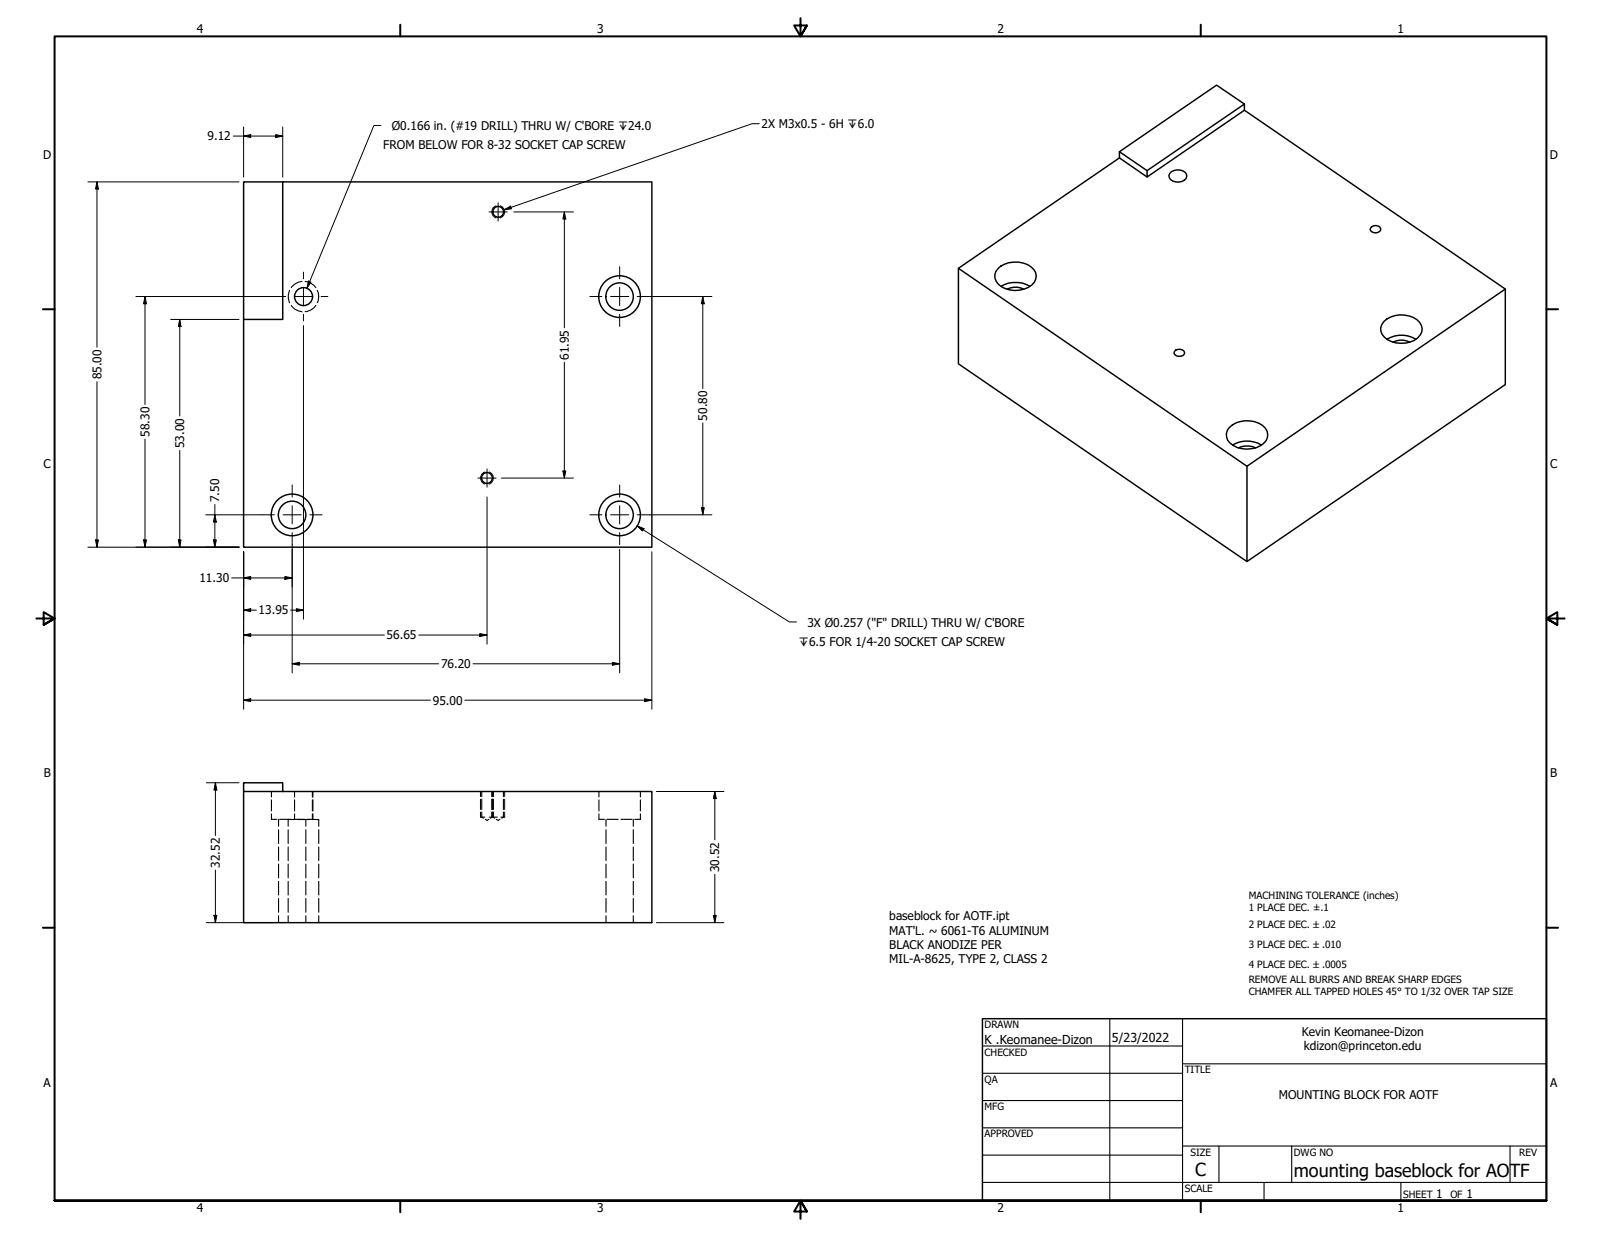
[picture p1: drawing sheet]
<svg xmlns="http://www.w3.org/2000/svg" width="559mm" height="432mm" viewBox="0 0 559 432" stroke-linecap="round" stroke-linejoin="round" font-family="sans-serif">
<!-- layer: Hidden Narrow (ANSI) -->
<g fill="none" stroke="#000" stroke-width=".35">
<path d="M173.2 71.9a2.2 2.2 0 0 0-1.6 2.1 2.2 2.2 0 0 0 1.6 2.1M174.6 71.8a2.22 2.22 0 0 1 1.5 2.1 2.22 2.22 0 0 1-1.5 2.2M169.3 164.8a2.18 2.18 0 0 0-1.6 2.1 2.18 2.18 0 0 0 1.6 2.1M170.7 164.7a2.29 2.29 0 0 1 1.5 2.2 2.29 2.29 0 0 1-1.5 2.1M167.7 276.3v1.8M167.7 279v3.6M171.6 276.3v1.8M171.6 279v3.6M172.2 276.3v1.8M172.2 279v3.6M176.1 276.3v1.8M176.1 279v3.6"/>
<path d="M167.7 283.5v1.7M171.6 283.5v1.7M172.2 283.5v1.7M176.1 283.5v1.7"/>
</g>
<!-- layer: Hidden (ANSI) -->
<g fill="none" stroke="#000" stroke-width=".38">
<path d="M105.4 98.2a5.2 5.2 0 0 0-3.7 2.2M106.5 98.3a4.9 4.9 0 0 1 3.7 2.1M101.1 101.3a5 5 0 0 0 0 4.4M101.7 106.6a5 5 0 0 0 3.7 2.2M110.2 106.6a4.8 4.8 0 0 1-3.7 2.2M110.7 101.3a4.8 4.8 0 0 1 0 4.4M94.7 276.3v1.9M94.7 279.2v3.9M102.8 276.3v2M102.8 279.2v3.9M109 276.3v2M109 279.2v3.9"/>
<path d="M109.2 276.3v1.9M109.2 279.2v3.9M168.1 276.3v1.8M168.1 279v3.6M171.8 276.3v1.8M171.8 279v3.6M172 276.3v1.8M172 279v3.6M175.7 276.3v1.8M175.7 279v3.6M209 276.3v1.9M209 279.2v3.9"/>
<path d="M223.5 276.3v1.9M223.5 279.2v3.9M94.7 284.1v1.9h1.9M97.2 286v2.4M97.2 289.6v4.8M97.2 295.7v4.7M100.6 286.1v2.3M100.6 289.6v4.8M100.6 295.7v4.7M102.8 284.1v2M106.7 286v2.4M106.7 289.6v4.8"/>
<path d="M106.7 295.7v4.7M109 284.1v2M109.2 286.1h2.1v2.3M109.2 284.1v1.9h-11.6M111.3 289.6v4.8M111.3 295.7v4.7M167.7 285.2h1.5M168.1 283.5v1.7l.6 .4M169.4 286l.6 .4 .6-.4M170.8 285.2h2.7M171.8 283.5v1.7l-.6 .4M172 283.5v1.7l.7 .4"/>
<path d="M173.2 286l.7 .4 .6-.4M174.8 285.2h1.3M175.7 283.5v1.7l-.6 .4M209 284.1v1.9h1.9M211.5 286v2.4M211.5 289.6v4.8M211.5 295.7v4.7M211.9 286h3.9M216.7 286h3.9M221 286v2.4M221 289.6v4.8M221 295.7v4.7"/>
<path d="M223.5 284.1v1.9h-1.9M97.2 301.6v4.9M97.2 307.7v4.7M97.2 313.6v4.9M97.2 319.7v2.4M100.6 301.6v4.9M100.6 307.7v4.7M100.6 313.6v4.9M100.6 319.7v2.4M106.7 301.6v4.9M106.7 307.7v4.7M106.7 313.6v4.9"/>
<path d="M106.7 319.7v2.4M111.3 301.6v4.9M111.3 307.7v4.7M111.3 313.6v4.9M111.3 319.7v2.4M211.5 301.6v4.9M211.5 307.7v4.7M211.5 313.6v4.9M211.5 319.7v2.4M221 301.6v4.9M221 307.7v4.7M221 313.6v4.9"/>
<path d="M221 319.7v2.4"/>
</g>
<!-- layer: Visible (ANSI) -->
<g fill="none" stroke="#000" stroke-width=".51">
<path d="M434.3 36.3l-9.7-6.6-33.9 23.3M434.3 38.5l91.1 62.4-90.2 61.9-100.7-69.1 56.2-38.6M400.4 59.6l33.9-23.3v2.2l-33.9 23.3zM400.4 59.6l-9.7-6.6v2.1l9.7 6.7M408.9 59.9a3.8 3.8 0 0 1 5.2 1 2.75 2.75 0 0 1-3.8 2.6 2.12 2.12 0 0 1-2-3zM85 63.5h13.7v48h-13.7zM98.7 63.5h128.8v127.5h-142.5v-79.5M478.8 79.1a1.79 1.79 0 0 1 2-.3 1.79 1.79 0 0 1 1 1.7 2.16 2.16 0 0 1-3.6-.4zM334.5 93.7v33.3l100.7 69M348.3 93.8a9.3 9.3 0 0 1 12.5 .2 4.1 4.1 0 0 1-1.9 6.3 8.9 8.9 0 0 1-11.2-2.1 3.6 3.6 0 0 1 .6-4.4zM349.4 99.9a10 10 0 0 1 10.1 0M351.5 101a6.4 6.4 0 0 1 5.9 0"/>
<path d="M483 112.3a9.1 9.1 0 0 1 12.5 .2 4 4 0 0 1-1.9 6.3 9 9 0 0 1-11.2-2.1 3.6 3.6 0 0 1 .6-4.4zM484.1 118.4a9.7 9.7 0 0 1 10.1 0M486.2 119.4a6.2 6.2 0 0 1 5.9 0M525.4 100.9v33.3l-90.2 61.8v-33.2M410.3 122.2a1.83 1.83 0 0 1 2-.3 1.83 1.83 0 0 1 1.1 1.7 2.19 2.19 0 0 1-3.6-.3zM429.1 149.2a9.2 9.2 0 0 1 12.5 .3 4 4 0 0 1-1.9 6.2 9.1 9.1 0 0 1-11.2-2 3.8 3.8 0 0 1 .6-4.5zM430.2 155.4a9.6 9.6 0 0 1 10.1 0M432.3 156.3a6.9 6.9 0 0 1 5.9 0M85 276.3v45.8h142.5v-45.8h-142.5v-3.1h13.7v3.1"/>
<circle cx="173.9" cy="73.9" r="1.87"/>
<circle cx="105.9" cy="103.5" r="3.1"/>
<circle cx="216.2" cy="103.5" r="4.8"/>
<circle cx="216.3" cy="103.5" r="7.3"/>
<circle cx="101.9" cy="179.7" r="4.8"/>
<circle cx="102" cy="179.7" r="7.3"/>
<circle cx="170" cy="166.8" r="1.87"/>
<circle cx="216.2" cy="179.7" r="4.8"/>
<circle cx="216.3" cy="179.7" r="7.3"/>
</g>
<!-- layer: Border (ANSI) -->
<g fill="none" stroke="#000" stroke-width=".7">
<path d="M139.7 8.6v4.1M279.4 6.3v6.4l-2.2-3.8h4.4l-2.2 3.8 2.2-3.8M419.1 8.6v4.1M15 107.9h4M539.8 107.9h4M12.7 215.9h6.3l-3.8-2.2v4.4l3.8-2.2-3.8 2.2M546.1 215.9h-6.3l3.8-2.2v4.4l-3.8-2.2 3.8 2.2M15 323.8h4M539.8 323.8h4M19 419.1v-406.4h520.8v406.4h-520.8h520.8M139.7 419.1v4.1M419.1 419.1v4.1"/>
<path d="M281.6 422.9l-2.2-3.8 2.2 3.8h-4.4l2.2-3.8v6.3"/>
</g>
<!-- layer: Title (ANSI) -->
<g fill="none" stroke="#000" stroke-width=".38">
<path d="M387.3 355.6v63.5M412.7 355.6v63.5M342.9 365.1h69.8M342.9 374.6h69.8M412.7 371.3h127.1M342.9 384.2h69.8M342.9 393.7h69.8M342.9 412.7h196.9M342.9 403.2h69.8M412.7 400h127.1M425.4 400v12.7M441.2 412.7v6.4"/>
<path d="M450.8 400v12.7M488.9 412.7v6.4M527 400v12.7"/>
</g>
<path d="M342.9 355.6h196.9v63.5h-196.9z" fill="none" stroke="#000" stroke-width=".51"/>
<!-- layer: Dimension (ANSI) -->
<g fill="none" stroke="#000" stroke-width=".35">
<path d="M81.4 47.5h17.3M85 47.5l2.5-.5v1zM85 44.3v17.5M96.2 47l2.5 .5-2.5 .5zM98.7 44.3v17.5M30.7 63.5h52.7M33.8 63.5l.6 2.5h-1.1zM33.8 63.5v57.7M179.3 74h20.9M197 74l.5 2.5h-1zM197 74v40.4M47.4 103.5h50"/>
<path d="M50.6 103.5l.5 2.5h-1zM50.6 103.5v37.7M59.6 111.5h23.8M62.7 111.5l.5 2.5h-1zM62.7 111.5v33.7M105.9 113.7v65.9M226.7 103.5h21.8M245.3 103.5l.5 2.5h-1zM245.3 103.5v32.1M33.8 133.2v57.8M197 126.4v40.5M50.6 153.3v37.7"/>
<path d="M62.7 157.2v33.8M245.3 147.6v32.1M71.8 179.7h19.8M75 179.7l.5 2.5h-1zM75 176.1v14.9M105.9 179.8v36.4M170 173.5v51.4M175 166.9h25.2M196.5 164.4h1l-.5 2.5zM226.7 179.7h21.8M244.8 177.2h1l-.5 2.5zM30.7 191h52.7"/>
<path d="M33.3 188.5h1.1l-.6 2.5zM50.1 188.5h1l-.5 2.5zM62.2 188.5h1l-.5 2.5zM74.5 188.5h1l-.5 2.5zM85 192.6v55M102 190.1v44.8M216.3 191.8v43.1M227.5 192.6v55M80.8 201.7h21.2M85 201.7l2.5-.5v1zM85 213l2.5-.5v1zM85 213h4.5"/>
<path d="M99.4 201.2l2.6 .5-2.6 .5zM101.5 213h4.4M103.4 212.5l2.5 .5-2.5 .5zM85 221.7l2.5-.5v1zM85 221.7h49.2M102 231.7l2.5-.5v1zM102 231.7h51.1M146.2 221.7h23.8M165.1 231.7h51.2M167.4 221.2l2.6 .5-2.6 .5zM213.7 231.2l2.6 .5-2.6 .5zM85 244.4l2.5-.5v1z"/>
<path d="M85 244.4h65.2M162.2 244.4h65.3M225 243.9l2.5 .5-2.5 .5zM72 273.2h11.4M75.2 273.2l.5 2.6h-1zM75.2 273.2v18.5M229.1 276.3h23.6M249.5 276.3l.5 2.5h-1zM249.5 276.3v16.9M74.7 319.5h1l-.5 2.6zM75.2 303.7v18.4M249 319.5h1l-.5 2.6z"/>
<path d="M249.5 305.2v16.9M72 322.1h23.6M229.1 322.1h23.6"/>
</g>
<g fill="#000">
<path d="M85 47.5l2.5-.5v1z" fill-rule="evenodd"/>
<path d="M96.2 47l2.5 .5-2.5 .5z" fill-rule="evenodd"/>
<path d="M33.8 63.5l.6 2.5h-1.1z" fill-rule="evenodd"/>
<path d="M197 74l.5 2.5h-1z" fill-rule="evenodd"/>
<path d="M50.6 103.5l.5 2.5h-1z" fill-rule="evenodd"/>
<path d="M62.7 111.5l.5 2.5h-1z" fill-rule="evenodd"/>
<path d="M245.3 103.5l.5 2.5h-1z" fill-rule="evenodd"/>
<path d="M196.5 164.4h1l-.5 2.5z" fill-rule="evenodd"/>
<path d="M244.8 177.2h1l-.5 2.5z" fill-rule="evenodd"/>
<path d="M33.3 188.5h1.1l-.6 2.5z" fill-rule="evenodd"/>
<path d="M50.1 188.5h1l-.5 2.5z" fill-rule="evenodd"/>
<path d="M62.2 188.5h1l-.5 2.5z" fill-rule="evenodd"/>
<path d="M74.5 188.5h1l-.5 2.5z" fill-rule="evenodd"/>
<path d="M75 179.7l.5 2.5h-1z" fill-rule="evenodd"/>
<path d="M85 201.7l2.5-.5v1z" fill-rule="evenodd"/>
<path d="M85 213l2.5-.5v1z" fill-rule="evenodd"/>
<path d="M99.4 201.2l2.6 .5-2.6 .5z" fill-rule="evenodd"/>
<path d="M103.4 212.5l2.5 .5-2.5 .5z" fill-rule="evenodd"/>
<path d="M85 221.7l2.5-.5v1z" fill-rule="evenodd"/>
<path d="M102 231.7l2.5-.5v1z" fill-rule="evenodd"/>
<path d="M167.4 221.2l2.6 .5-2.6 .5z" fill-rule="evenodd"/>
<path d="M213.7 231.2l2.6 .5-2.6 .5z" fill-rule="evenodd"/>
<path d="M85 244.4l2.5-.5v1z" fill-rule="evenodd"/>
<path d="M225 243.9l2.5 .5-2.5 .5z" fill-rule="evenodd"/>
<path d="M75.2 273.2l.5 2.6h-1z" fill-rule="evenodd"/>
<path d="M249.5 276.3l.5 2.5h-1z" fill-rule="evenodd"/>
<path d="M74.7 319.5h1l-.5 2.6z" fill-rule="evenodd"/>
<path d="M249 319.5h1l-.5 2.6z" fill-rule="evenodd"/>
</g>
<!-- layer: Center Mark (ANSI) -->
<g fill="none" stroke="#000" stroke-width=".35">
<path d="M170.7 74h6.3M173.9 70.8v6.4M105.9 95v2.3M216.3 93.1v4.2M97.4 103.5h2.4M102.7 103.5h6.4M105.9 100.3v6.4M105.9 109.7v2.3M112.1 103.5h2.3M205.9 103.5h4.2M213.1 103.5h6.4M216.3 100.3v6.4"/>
<path d="M216.3 109.7v4.2M222.4 103.5h4.3M91.6 179.7h4.2M98.8 179.7h6.4M102 169.3v4.2M102 176.5v6.4M108.1 179.7h4.3M166.8 166.9h6.4M170 163.7v6.4M205.9 179.7h4.2M213.1 179.7h6.4M216.3 169.3v4.2"/>
<path d="M216.3 176.5v6.4M222.4 179.7h4.3M102 185.9v4.2M216.3 185.9v4.2"/>
</g>
<!-- layer: Symbol (ANSI) -->
<path d="M133 43.8h-2.5l-23.4 56.8M265 43.2h-2.5l-86.5 30M176 73.2l2.2-1.3 .3 1zM107.6 98.1l.9 .4-1.4 2.1zM222.4 183.6l2.4 .9-.6 .9zM222.4 183.6l53.1 33.5h2.5" fill="none" stroke="#000" stroke-width=".35"/>
<g fill="#000">
<path d="M176 73.2l2.2-1.3 .3 1z" fill-rule="evenodd"/>
<path d="M107.6 98.1l.9 .4-1.4 2.1z" fill-rule="evenodd"/>
<path d="M222.4 183.6l2.4 .9-.6 .9z" fill-rule="evenodd"/>
</g>
<g font-size="6.3">
<text x="417.2" y="410.6">C</text>
<text x="451.6" y="410.7">mounting baseblock for AOTF</text>
</g>
<g font-size="4.3">
<text x="343.7" y="364.3">K .Keomanee-Dizon</text>
<text x="388.1" y="363.7">5/23/2022</text>
</g>
<g font-size="4.2">
<text x="68.7" y="11.7">4</text>
<text x="208.4" y="11.7">3</text>
<text x="348.1" y="11.7">2</text>
<text x="487.8" y="11.7">1</text>
<text x="136.8" y="45.5">Ø0.166 in. (#19 DRILL) THRU W/ C'BORE ↧24.0</text>
<text x="265.8" y="44.7">2X M3x0.5 - 6H ↧6.0</text>
<text x="72.5" y="49">9.12</text>
<text x="133.8" y="52.1">FROM BELOW FOR 8-32 SOCKET CAP SCREW</text>
<text x="15.1" y="55.5">D</text>
<text x="540.9" y="55.5">D</text>
<text x="198.5" y="125.6" transform="rotate(-90 198.5 125.6)">61.95</text>
<text x="35.4" y="132.5" transform="rotate(-90 35.4 132.5)">85.00</text>
<text x="246.8" y="146.8" transform="rotate(-90 246.8 146.8)">50.80</text>
<text x="52.1" y="152.5" transform="rotate(-90 52.1 152.5)">58.30</text>
<text x="64.3" y="156.5" transform="rotate(-90 64.3 156.5)">53.00</text>
<text x="15.2" y="163.4">C</text>
<text x="541" y="163.4">C</text>
<text x="76.5" y="175.3" transform="rotate(-90 76.5 175.3)">7.50</text>
<text x="69.6" y="203.3">11.30</text>
<text x="90.2" y="214.5">13.95</text>
<text x="281.8" y="218.8">3X Ø0.257 (&quot;F&quot; DRILL) THRU W/ C'BORE</text>
<text x="134.9" y="223.2">56.65</text>
<text x="153.9" y="233.2">76.20</text>
<text x="151.1" y="245.9">95.00</text>
<text x="15.3" y="271.4">B</text>
<text x="541.1" y="271.4">B</text>
<text x="76.7" y="302.9" transform="rotate(-90 76.7 302.9)">32.52</text>
<text x="251" y="304.4" transform="rotate(-90 251 304.4)">30.52</text>
<text x="310.4" y="321.2">baseblock for AOTF.ipt</text>
<text x="310.4" y="326.3">MAT'L. ~ 6061-T6 ALUMINUM</text>
<text x="310.4" y="331.3">BLACK ANODIZE PER</text>
<text x="310.4" y="336.3">MIL-A-8625, TYPE 2, CLASS 2</text>
<text x="454.3" y="361.6">Kevin Keomanee-Dizon</text>
<text x="455.1" y="366.6">kdizon@princeton.edu</text>
<text x="15.2" y="379.3">A</text>
<text x="446.4" y="383.5">MOUNTING BLOCK FOR AOTF</text>
<text x="541" y="379.3">A</text>
<text x="501.3" y="418.3">1</text>
<text x="511.8" y="418.3">1</text>
<text x="68.7" y="423.2">4</text>
<text x="208.4" y="423.2">3</text>
<text x="348.1" y="423.2">2</text>
<text x="487.8" y="423.2">1</text>
</g>
<text font-size="3.9" x="278.8" y="225.4">↧6.5 FOR 1/4-20 SOCKET CAP SCREW</text>
<g font-size="3.5">
<text x="435.9" y="313.9">MACHINING TOLERANCE (inches)</text>
<text x="435.9" y="318.1">1 PLACE DEC. ±.1</text>
<text x="435.9" y="324">2 PLACE DEC. ±.02</text>
<text x="435.9" y="330.9">3 PLACE DEC. ±.010</text>
<text x="435.9" y="337.8">4 PLACE DEC. ±.0005</text>
<text x="435.9" y="343.1">REMOVE ALL BURRS AND BREAK SHARP EDGES</text>
<text x="435.9" y="347.2">CHAMFER ALL TAPPED HOLES 45° TO 1/32 OVER TAP SIZE</text>
<text x="343.7" y="358.9">DRAWN</text>
<text x="343.7" y="368.5">CHECKED</text>
<text x="413.5" y="374.6">TITLE</text>
<text x="343.7" y="378">QA</text>
<text x="343.7" y="387.5">MFG</text>
<text x="343.7" y="397.1">APPROVED</text>
<text x="415.5" y="403.4">SIZE</text>
<text x="451.6" y="403.4">DWG NO</text>
<text x="530.3" y="403.4">REV</text>
<text x="413.5" y="416.1">SCALE</text>
<text x="489.7" y="418.3">SHEET</text>
<text x="506.2" y="418.3">OF</text>
</g>
</svg>
